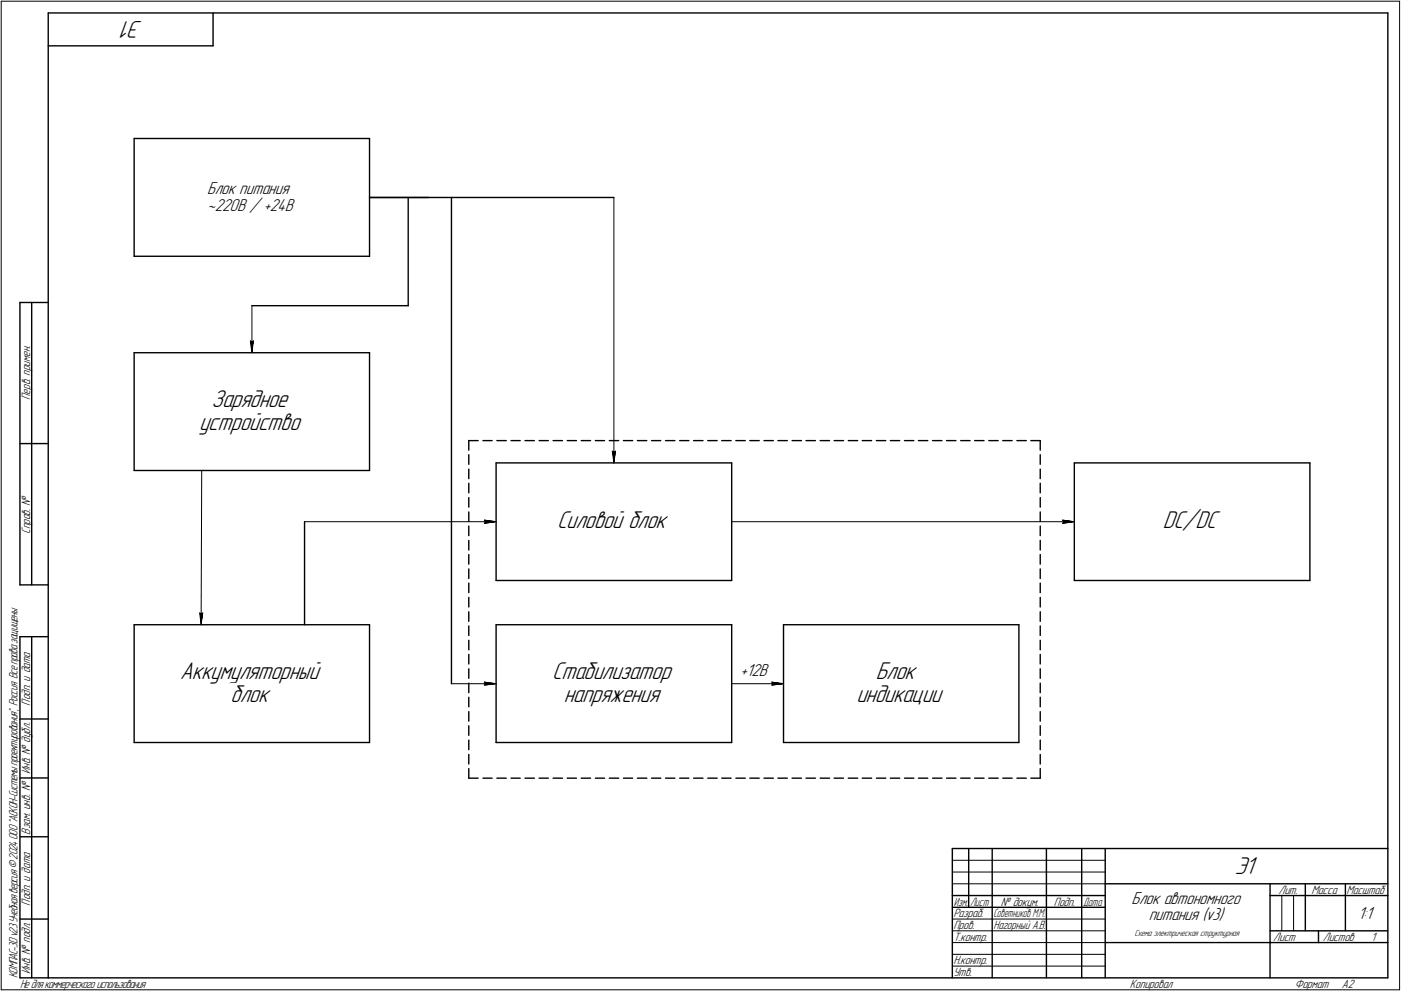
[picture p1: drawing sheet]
<svg xmlns="http://www.w3.org/2000/svg" width="595mm" height="421mm" viewBox="0 0 595 421" stroke-linecap="round" stroke-linejoin="round" font-family="sans-serif">
<g fill="none" stroke="#000" stroke-width=".59">
<path d="M20.5 5.5v410zM20.5 5.5h569zM20.5 19.5h70zM90.5 5.5v14zM589.5 5.5v410zM57 58.8h100zM57 58.8v50.1zM157 58.8v50.1zM157 83.9h24.9zM173.4 83.9v46zM181.9 83.9h78.9zM191.8 83.9v206.6z"/>
<path d="M57 108.9h100zM8.5 128.5v120zM8.5 128.5h12zM13.5 128.5v120zM107 129.9h66.4zM57 149.9h100zM57 149.9v50zM157 149.9v50zM8.5 188.5h12zM57 199.9h100zM199.1 187.2h4zM199.1 199.3v4.1z"/>
<path d="M199.1 193.2v4.1zM199.1 187.2v4.1zM205.1 187.2h3.9zM210.7 196.7h100.1zM210.7 196.7v49.9zM211.1 187.2h4zM217.1 187.2h3.9zM223 187.2h4zM229 187.2h3.9zM234.9 187.2h4zM241 187.2h3.9zM246.9 187.2h4z"/>
<path d="M252.9 187.2h3.9zM258.8 187.2h4zM264.8 187.2h3.9zM270.8 187.2h3.9zM276.8 187.2h3.9zM282.7 187.2h4zM288.7 187.2h3.9zM294.6 187.2h4zM300.7 187.2h3.9zM306.6 187.2h4zM310.8 196.7v49.9zM312.6 187.2h4z"/>
<path d="M318.5 187.2h4zM324.5 187.2h4zM330.5 187.2h3.9zM336.5 187.2h3.9zM342.4 187.2h4zM348.4 187.2h4zM354.3 187.2h4zM360.3 187.2h4zM366.3 187.2h3.9zM372.3 187.2h4zM378.2 187.2h4zM384.2 187.2h4z"/>
<path d="M390.1 187.2h4zM396.2 187.2h3.9zM402.1 187.2h4zM408.1 187.2h4zM414 187.2h4zM420 187.2h4zM426 187.2h3.9zM432 187.2h3.9zM437.9 187.2h4zM441.9 187.2v4.1zM441.9 193.2v4.1zM441.9 199.3v4.1z"/>
<path d="M456.4 196.7h100zM456.4 196.7v49.9zM556.4 196.7v49.9zM199.1 217.5v4.1zM199.1 211.4v4.1zM199.1 205.3v4.1zM441.9 205.3v4.1zM441.9 211.4v4.1zM441.9 217.5v4.1zM129.4 221.7v43.7zM199.1 235.6v4.1zM199.1 229.6v4.1z"/>
<path d="M199.1 223.5v4.1zM441.9 223.5v4.1zM441.9 229.6v4.1zM441.9 235.6v4.1zM8.5 248.5h12zM199.1 259.9v4.1zM199.1 253.8v4.1zM199.1 247.7v4.1zM199.1 241.7v4.1zM210.7 246.6h100.1zM441.9 241.7v4.1zM441.9 247.7v4.1z"/>
<path d="M441.9 253.8v4.1zM441.9 259.9v4.1zM456.4 246.6h100zM8.5 270.5v145zM8.5 270.5h12zM13.5 270.5v145zM57 265.4h100zM57 265.4v50.1zM157 265.4v50.1zM199.1 278v4.1zM199.1 272v4.1zM199.1 265.9v4.1z"/>
<path d="M210.7 265.4h100.1zM210.7 265.4v50.1zM310.8 265.4v50.1zM332.8 265.4h100zM332.8 265.4v50.1zM432.8 265.4v50.1zM441.9 265.9v4.1zM441.9 272v4.1zM441.9 278v4.1zM199.1 296.2v4.1zM199.1 290.2v4.1zM199.1 284.1v4.1z"/>
<path d="M441.9 284.1v4.1zM441.9 290.2v4.1zM441.9 296.2v4.1zM8.5 305.5h12zM57 315.5h100zM199.1 314.5v4zM199.1 308.4v4zM199.1 302.3v4.1zM210.7 315.5h100.1zM332.8 315.5h100zM441.9 302.3v4.1zM441.9 308.4v4z"/>
<path d="M441.9 314.5v4zM8.5 330.5h12zM199.1 330.6h4zM199.1 326.6v4zM199.1 320.5v4.1zM205.1 330.6h3.9zM211.1 330.6h4zM217.1 330.6h3.9zM223 330.6h4zM229 330.6h3.9zM234.9 330.6h4zM241 330.6h3.9z"/>
<path d="M246.9 330.6h4zM252.9 330.6h3.9zM258.8 330.6h4zM264.8 330.6h3.9zM270.8 330.6h3.9zM276.8 330.6h3.9zM282.7 330.6h4zM288.7 330.6h3.9zM294.6 330.6h4zM300.7 330.6h3.9zM306.6 330.6h4zM312.6 330.6h4z"/>
<path d="M318.5 330.6h4zM324.5 330.6h4zM330.5 330.6h3.9zM336.5 330.6h3.9zM342.4 330.6h4zM348.4 330.6h4zM354.3 330.6h4zM360.3 330.6h4zM366.3 330.6h3.9zM372.3 330.6h4zM378.2 330.6h4zM384.2 330.6h4z"/>
<path d="M390.1 330.6h4zM396.2 330.6h3.9zM402.1 330.6h4zM408.1 330.6h4zM414 330.6h4zM420 330.6h4zM426 330.6h3.9zM432 330.6h3.9zM437.9 330.6h4zM441.9 320.5v4.1zM441.9 326.6v4zM8.5 355.5h12z"/>
<path d="M404.5 360.5h185zM404.5 360.5v55zM411.5 360.5v25zM421.5 360.5v55zM444.5 360.5v55zM459.5 360.5v55zM469.5 360.5v55zM469.5 375.5h120zM539.5 375.5v40zM554.5 375.5v20zM571.5 375.5v20zM8.5 390.5h12z"/>
<path d="M404.5 380.5h65zM404.5 385.5h65zM539.5 380.5h15zM539.5 395.5h50zM554.5 380.5h35zM560.1 395.5v5zM8.5 415.5h12zM20.5 415.5h569zM469.5 400.5h70zM539.5 400.5h50z"/>
</g>
<g fill="#fff" stroke="#fff" stroke-width=".42">
<path d="M236.6 216.7h48.3zM236.6 216.7h48.3zM236.6 216.8h48.3zM236.6 216.9h48.3zM236.6 217h48.3zM236.6 217.1h48.3zM236.6 217.2h48.3zM236.6 217.3h48.3zM236.6 217.3h48.3zM236.6 217.4h48.3zM236.6 217.5h48.3zM236.6 217.6h48.3zM236.6 217.7h48.3zM236.6 217.8h48.3zM236.6 217.8h48.3zM236.6 217.9h48.3zM236.6 218h48.3zM236.6 218.1h48.3zM236.6 218.2h48.3zM236.6 218.3h48.3zM236.6 218.4h48.3zM236.6 218.4h48.3zM236.6 218.5h48.3zM236.6 218.6h48.3zM236.6 218.7h48.3zM236.6 218.8h48.3zM236.6 218.9h48.3zM236.6 218.9h48.3zM236.6 219h48.3zM236.6 219.1h48.3zM236.6 219.2h48.3zM236.6 219.3h48.3zM236.6 219.4h48.3zM236.6 219.5h48.3zM236.6 219.5h48.3zM236.6 219.6h48.3zM236.6 219.7h48.3zM236.6 219.8h48.3zM236.6 219.9h48.3zM236.6 220h48.3zM236.6 220h48.3zM236.6 220.1h48.3zM236.6 220.2h48.3zM236.6 220.3h48.3zM236.6 220.4h48.3zM236.6 220.5h48.3zM236.6 220.6h48.3zM236.6 220.6h48.3zM236.6 220.7h48.3zM236.6 220.8h48.3zM236.6 220.9h48.3zM236.6 221h48.3zM236.6 221.1h48.3zM236.6 221.1h48.3zM236.6 221.2h48.3zM236.6 221.3h48.3zM236.6 221.4h48.3zM236.6 221.5h48.3zM236.6 221.6h48.3zM236.6 221.7h48.3zM236.6 221.7h48.3zM236.6 221.8h48.3zM236.6 221.9h48.3zM236.6 222h48.3zM236.6 222.1h48.3zM236.6 222.2h48.3zM236.6 222.2h48.3zM236.6 222.3h48.3zM236.6 222.4h48.3zM236.6 222.5h48.3zM236.6 222.6h48.3zM236.6 222.7h48.3zM236.6 222.8h48.3zM236.6 222.8h48.3zM236.6 222.9h48.3zM236.6 223h48.3zM236.6 223.1h48.3zM236.6 223.2h48.3zM236.6 223.3h48.3zM236.6 223.4h48.3zM236.6 223.4h48.3zM236.6 223.5h48.3zM236.6 223.6h48.3zM236.6 223.7h48.3zM236.6 223.8h48.3zM236.6 223.9h48.3zM236.6 223.9h48.3zM236.6 224h48.3zM236.6 224.1h48.3zM236.6 224.2h48.3zM236.6 224.3h48.3zM236.6 224.4h48.3zM236.6 224.5h48.3zM236.6 224.5h48.3zM236.6 224.6h48.3zM236.6 224.7h48.3zM236.6 224.8h48.3zM236.6 224.9h48.3zM236.6 225h48.3zM236.6 225h48.3zM236.6 225.1h48.3zM236.6 225.2h48.3zM236.6 225.3h48.3zM236.6 225.4h48.3zM236.6 225.5h48.3zM236.6 225.6h48.3zM236.6 225.6h48.3zM236.6 225.7h48.3zM236.6 225.8h48.3zM236.6 225.9h48.3zM236.6 226h48.3zM236.6 226.1h48.3zM236.6 226.1h48.3zM236.6 226.2h48.3zM236.6 226.3h48.3zM236.6 226.4h48.3zM236.6 226.5h48.3zM236.6 226.6h48.3z"/>
<path d="M234.6 280.5h52.3zM234.6 280.6h52.3zM234.6 280.7h52.3zM234.6 280.8h52.3zM234.6 280.8h52.3zM234.6 280.9h52.3zM234.6 281h52.3zM234.6 281.1h52.3zM234.6 281.2h52.3zM234.6 281.3h52.3zM234.6 281.3h52.3zM234.6 281.4h52.3zM234.6 281.5h52.3zM234.6 281.6h52.3zM234.6 281.7h52.3zM234.6 281.8h52.3zM234.6 281.9h52.3zM234.6 281.9h52.3zM234.6 282h52.3zM234.6 282.1h52.3zM234.6 282.2h52.3zM234.6 282.3h52.3zM234.6 282.4h52.3zM234.6 282.4h52.3zM234.6 282.5h52.3zM234.6 282.6h52.3zM234.6 282.7h52.3zM234.6 282.8h52.3zM234.6 282.9h52.3zM234.6 283h52.3zM234.6 283h52.3zM234.6 283.1h52.3zM234.6 283.2h52.3zM234.6 283.3h52.3zM234.6 283.4h52.3zM234.6 283.5h52.3zM234.6 283.5h52.3zM234.6 283.6h52.3zM234.6 283.7h52.3zM234.6 283.8h52.3zM234.6 283.9h52.3zM234.6 284h52.3zM234.6 284.1h52.3zM234.6 284.1h52.3zM234.6 284.2h52.3zM234.6 284.3h52.3zM234.6 284.4h52.3zM234.6 284.5h52.3zM234.6 284.6h52.3zM234.6 284.6h52.3zM234.6 284.7h52.3zM234.6 284.8h52.3zM234.6 284.9h52.3zM234.6 285h52.3zM234.6 285.1h52.3zM234.6 285.2h52.3zM234.6 285.2h52.3zM234.6 285.3h52.3zM234.6 285.4h52.3zM234.6 285.5h52.3zM234.6 285.6h52.3zM234.6 285.7h52.3zM234.6 285.7h52.3zM234.6 285.8h52.3zM234.6 285.9h52.3zM234.6 286h52.3zM234.6 286.1h52.3zM234.6 286.2h52.3zM234.6 286.3h52.3zM234.6 286.3h52.3zM234.6 286.4h52.3zM234.6 286.5h52.3zM234.6 286.6h52.3zM234.6 286.7h52.3zM234.6 286.8h52.3zM234.6 286.9h52.3zM234.6 286.9h52.3zM234.6 287h52.3zM234.6 287.1h52.3zM234.6 287.2h52.3zM234.6 287.3h52.3zM234.6 287.4h52.3zM234.6 287.4h52.3zM234.6 287.5h52.3zM234.6 287.6h52.3zM234.6 287.7h52.3zM234.6 287.8h52.3zM234.6 287.9h52.3zM234.6 288h52.3zM234.6 288h52.3zM234.6 288.1h52.3zM234.6 288.2h52.3zM234.6 288.3h52.3zM234.6 288.4h52.3zM234.6 288.5h52.3zM234.6 288.5h52.3zM234.6 288.6h52.3zM234.6 288.7h52.3zM234.6 288.8h52.3zM234.6 288.9h52.3zM234.6 289h52.3zM234.6 289.1h52.3zM234.6 289.1h52.3zM234.6 289.2h52.3zM234.6 289.3h52.3zM234.6 289.4h52.3zM234.6 289.5h52.3zM234.6 289.6h52.3zM234.6 289.6h52.3zM234.6 289.7h52.3zM234.6 289.8h52.3zM234.6 289.9h52.3zM234.6 290h52.3zM234.6 290.1h52.3zM234.6 290.2h52.3zM234.6 290.2h52.3zM234.6 290.3h52.3zM234.6 290.4h52.3z"/>
<path d="M239.5 290.5h42.5zM239.5 290.6h42.5zM239.5 290.7h42.5zM239.5 290.7h42.5zM239.5 290.8h42.5zM239.5 290.9h42.5zM239.5 291h42.5zM239.5 291.1h42.5zM239.5 291.2h42.5zM239.5 291.3h42.5zM239.5 291.3h42.5zM239.5 291.4h42.5zM239.5 291.5h42.5zM239.5 291.6h42.5zM239.5 291.7h42.5zM239.5 291.8h42.5zM239.5 291.8h42.5zM239.5 291.9h42.5zM239.5 292h42.5zM239.5 292.1h42.5zM239.5 292.2h42.5zM239.5 292.3h42.5zM239.5 292.4h42.5zM239.5 292.4h42.5zM239.5 292.5h42.5zM239.5 292.6h42.5zM239.5 292.7h42.5zM239.5 292.8h42.5zM239.5 292.9h42.5zM239.5 292.9h42.5zM239.5 293h42.5zM239.5 293.1h42.5zM239.5 293.2h42.5zM239.5 293.3h42.5zM239.5 293.4h42.5zM239.5 293.5h42.5zM239.5 293.5h42.5zM239.5 293.6h42.5zM239.5 293.7h42.5zM239.5 293.8h42.5zM239.5 293.9h42.5zM239.5 294h42.5zM239.5 294h42.5zM239.5 294.1h42.5zM239.5 294.2h42.5zM239.5 294.3h42.5zM239.5 294.4h42.5zM239.5 294.5h42.5zM239.5 294.6h42.5zM239.5 294.6h42.5zM239.5 294.7h42.5zM239.5 294.8h42.5zM239.5 294.9h42.5zM239.5 295h42.5zM239.5 295.1h42.5zM239.5 295.1h42.5zM239.5 295.2h42.5zM239.5 295.3h42.5zM239.5 295.4h42.5zM239.5 295.5h42.5zM239.5 295.6h42.5zM239.5 295.7h42.5zM239.5 295.7h42.5zM239.5 295.8h42.5zM239.5 295.9h42.5zM239.5 296h42.5zM239.5 296.1h42.5zM239.5 296.2h42.5zM239.5 296.2h42.5zM239.5 296.3h42.5zM239.5 296.4h42.5zM239.5 296.5h42.5zM239.5 296.6h42.5zM239.5 296.7h42.5zM239.5 296.8h42.5zM239.5 296.8h42.5zM239.5 296.9h42.5zM239.5 297h42.5zM239.5 297.1h42.5zM239.5 297.2h42.5zM239.5 297.3h42.5zM239.5 297.3h42.5zM239.5 297.4h42.5zM239.5 297.5h42.5zM239.5 297.6h42.5zM239.5 297.7h42.5zM239.5 297.8h42.5zM239.5 297.9h42.5zM239.5 297.9h42.5zM239.5 298h42.5zM239.5 298.1h42.5zM239.5 298.2h42.5zM239.5 298.3h42.5zM239.5 298.4h42.5zM239.5 298.4h42.5zM239.5 298.5h42.5zM239.5 298.6h42.5zM239.5 298.7h42.5zM239.5 298.8h42.5zM239.5 298.9h42.5zM239.5 299h42.5zM239.5 299h42.5zM239.5 299.1h42.5zM239.5 299.2h42.5zM239.5 299.3h42.5zM239.5 299.4h42.5zM239.5 299.5h42.5zM239.5 299.6h42.5zM239.5 299.6h42.5zM239.5 299.7h42.5zM239.5 299.8h42.5zM239.5 299.9h42.5zM239.5 300h42.5zM239.5 300.1h42.5zM239.5 300.1h42.5zM239.5 300.2h42.5zM239.5 300.3h42.5zM239.5 300.4h42.5z"/>
<path d="M372 280.5h21.6zM372 280.6h21.6zM372 280.7h21.6zM372 280.8h21.6zM372 280.8h21.6zM372 280.9h21.6zM372 281h21.6zM372 281.1h21.6zM372 281.2h21.6zM372 281.3h21.6zM372 281.3h21.6zM372 281.4h21.6zM372 281.5h21.6zM372 281.6h21.6zM372 281.7h21.6zM372 281.8h21.6zM372 281.9h21.6zM372 281.9h21.6zM372 282h21.6zM372 282.1h21.6zM372 282.2h21.6zM372 282.3h21.6zM372 282.4h21.6zM372 282.4h21.6zM372 282.5h21.6zM372 282.6h21.6zM372 282.7h21.6zM372 282.8h21.6zM372 282.9h21.6zM372 283h21.6zM372 283h21.6zM372 283.1h21.6zM372 283.2h21.6zM372 283.3h21.6zM372 283.4h21.6zM372 283.5h21.6zM372 283.5h21.6zM372 283.6h21.6zM372 283.7h21.6zM372 283.8h21.6zM372 283.9h21.6zM372 284h21.6zM372 284.1h21.6zM372 284.1h21.6zM372 284.2h21.6zM372 284.3h21.6zM372 284.4h21.6zM372 284.5h21.6zM372 284.6h21.6zM372 284.6h21.6zM372 284.7h21.6zM372 284.8h21.6zM372 284.9h21.6zM372 285h21.6zM372 285.1h21.6zM372 285.2h21.6zM372 285.2h21.6zM372 285.3h21.6zM372 285.4h21.6zM372 285.5h21.6zM372 285.6h21.6zM372 285.7h21.6zM372 285.7h21.6zM372 285.8h21.6zM372 285.9h21.6zM372 286h21.6zM372 286.1h21.6zM372 286.2h21.6zM372 286.3h21.6zM372 286.3h21.6zM372 286.4h21.6zM372 286.5h21.6zM372 286.6h21.6zM372 286.7h21.6zM372 286.8h21.6zM372 286.9h21.6zM372 286.9h21.6zM372 287h21.6zM372 287.1h21.6zM372 287.2h21.6zM372 287.3h21.6zM372 287.4h21.6zM372 287.4h21.6zM372 287.5h21.6zM372 287.6h21.6zM372 287.7h21.6zM372 287.8h21.6zM372 287.9h21.6zM372 288h21.6zM372 288h21.6zM372 288.1h21.6zM372 288.2h21.6zM372 288.3h21.6zM372 288.4h21.6zM372 288.5h21.6zM372 288.5h21.6zM372 288.6h21.6zM372 288.7h21.6zM372 288.8h21.6zM372 288.9h21.6zM372 289h21.6zM372 289.1h21.6zM372 289.1h21.6zM372 289.2h21.6zM372 289.3h21.6zM372 289.4h21.6zM372 289.5h21.6zM372 289.6h21.6zM372 289.6h21.6zM372 289.7h21.6zM372 289.8h21.6zM372 289.9h21.6zM372 290h21.6zM372 290.1h21.6zM372 290.2h21.6zM372 290.2h21.6zM372 290.3h21.6zM372 290.4h21.6z"/>
<path d="M363.8 290.5h38.1zM363.8 290.6h38.1zM363.8 290.7h38.1zM363.8 290.7h38.1zM363.8 290.8h38.1zM363.8 290.9h38.1zM363.8 291h38.1zM363.8 291.1h38.1zM363.8 291.2h38.1zM363.8 291.3h38.1zM363.8 291.3h38.1zM363.8 291.4h38.1zM363.8 291.5h38.1zM363.8 291.6h38.1zM363.8 291.7h38.1zM363.8 291.8h38.1zM363.8 291.8h38.1zM363.8 291.9h38.1zM363.8 292h38.1zM363.8 292.1h38.1zM363.8 292.2h38.1zM363.8 292.3h38.1zM363.8 292.4h38.1zM363.8 292.4h38.1zM363.8 292.5h38.1zM363.8 292.6h38.1zM363.8 292.7h38.1zM363.8 292.8h38.1zM363.8 292.9h38.1zM363.8 292.9h38.1zM363.8 293h38.1zM363.8 293.1h38.1zM363.8 293.2h38.1zM363.8 293.3h38.1zM363.8 293.4h38.1zM363.8 293.5h38.1zM363.8 293.5h38.1zM363.8 293.6h38.1zM363.8 293.7h38.1zM363.8 293.8h38.1zM363.8 293.9h38.1zM363.8 294h38.1zM363.8 294h38.1zM363.8 294.1h38.1zM363.8 294.2h38.1zM363.8 294.3h38.1zM363.8 294.4h38.1zM363.8 294.5h38.1zM363.8 294.6h38.1zM363.8 294.6h38.1zM363.8 294.7h38.1zM363.8 294.8h38.1zM363.8 294.9h38.1zM363.8 295h38.1zM363.8 295.1h38.1zM363.8 295.1h38.1zM363.8 295.2h38.1zM363.8 295.3h38.1zM363.8 295.4h38.1zM363.8 295.5h38.1zM363.8 295.6h38.1zM363.8 295.7h38.1zM363.8 295.7h38.1zM363.8 295.8h38.1zM363.8 295.9h38.1zM363.8 296h38.1zM363.8 296.1h38.1zM363.8 296.2h38.1zM363.8 296.2h38.1zM363.8 296.3h38.1zM363.8 296.4h38.1zM363.8 296.5h38.1zM363.8 296.6h38.1zM363.8 296.7h38.1zM363.8 296.8h38.1zM363.8 296.8h38.1zM363.8 296.9h38.1zM363.8 297h38.1zM363.8 297.1h38.1zM363.8 297.2h38.1zM363.8 297.3h38.1zM363.8 297.3h38.1zM363.8 297.4h38.1zM363.8 297.5h38.1zM363.8 297.6h38.1zM363.8 297.7h38.1zM363.8 297.8h38.1zM363.8 297.9h38.1zM363.8 297.9h38.1zM363.8 298h38.1zM363.8 298.1h38.1zM363.8 298.2h38.1zM363.8 298.3h38.1zM363.8 298.4h38.1zM363.8 298.4h38.1zM363.8 298.5h38.1zM363.8 298.6h38.1zM363.8 298.7h38.1zM363.8 298.8h38.1zM363.8 298.9h38.1zM363.8 299h38.1zM363.8 299h38.1zM363.8 299.1h38.1zM363.8 299.2h38.1zM363.8 299.3h38.1zM363.8 299.4h38.1zM363.8 299.5h38.1zM363.8 299.6h38.1zM363.8 299.6h38.1zM363.8 299.7h38.1zM363.8 299.8h38.1zM363.8 299.9h38.1zM363.8 300h38.1zM363.8 300.1h38.1zM363.8 300.1h38.1zM363.8 300.2h38.1zM363.8 300.3h38.1zM363.8 300.4h38.1z"/>
<path d="M494 216.7h24.8zM494 216.7h24.8zM494 216.8h24.8zM494 216.9h24.8zM494 217h24.8zM494 217.1h24.8zM494 217.2h24.8zM494 217.3h24.8zM494 217.3h24.8zM494 217.4h24.8zM494 217.5h24.8zM494 217.6h24.8zM494 217.7h24.8zM494 217.8h24.8zM494 217.8h24.8zM494 217.9h24.8zM494 218h24.8zM494 218.1h24.8zM494 218.2h24.8zM494 218.3h24.8zM494 218.4h24.8zM494 218.4h24.8zM494 218.5h24.8zM494 218.6h24.8zM494 218.7h24.8zM494 218.8h24.8zM494 218.9h24.8zM494 218.9h24.8zM494 219h24.8zM494 219.1h24.8zM494 219.2h24.8zM494 219.3h24.8zM494 219.4h24.8zM494 219.5h24.8zM494 219.5h24.8zM494 219.6h24.8zM494 219.7h24.8zM494 219.8h24.8zM494 219.9h24.8zM494 220h24.8zM494 220h24.8zM494 220.1h24.8zM494 220.2h24.8zM494 220.3h24.8zM494 220.4h24.8zM494 220.5h24.8zM494 220.6h24.8zM494 220.6h24.8zM494 220.7h24.8zM494 220.8h24.8zM494 220.9h24.8zM494 221h24.8zM494 221.1h24.8zM494 221.1h24.8zM494 221.2h24.8zM494 221.3h24.8zM494 221.4h24.8zM494 221.5h24.8zM494 221.6h24.8zM494 221.7h24.8zM494 221.7h24.8zM494 221.8h24.8zM494 221.9h24.8zM494 222h24.8zM494 222.1h24.8zM494 222.2h24.8zM494 222.2h24.8zM494 222.3h24.8zM494 222.4h24.8zM494 222.5h24.8zM494 222.6h24.8zM494 222.7h24.8zM494 222.8h24.8zM494 222.8h24.8zM494 222.9h24.8zM494 223h24.8zM494 223.1h24.8zM494 223.2h24.8zM494 223.3h24.8zM494 223.4h24.8zM494 223.4h24.8zM494 223.5h24.8zM494 223.6h24.8zM494 223.7h24.8zM494 223.8h24.8zM494 223.9h24.8zM494 223.9h24.8zM494 224h24.8zM494 224.1h24.8zM494 224.2h24.8zM494 224.3h24.8zM494 224.4h24.8zM494 224.5h24.8zM494 224.5h24.8zM494 224.6h24.8zM494 224.7h24.8zM494 224.8h24.8zM494 224.9h24.8zM494 225h24.8zM494 225h24.8zM494 225.1h24.8zM494 225.2h24.8zM494 225.3h24.8zM494 225.4h24.8zM494 225.5h24.8zM494 225.6h24.8zM494 225.6h24.8zM494 225.7h24.8zM494 225.8h24.8zM494 225.9h24.8zM494 226h24.8zM494 226.1h24.8zM494 226.1h24.8zM494 226.2h24.8zM494 226.3h24.8zM494 226.4h24.8zM494 226.5h24.8zM494 226.6h24.8z"/>
<path d="M76.5 280.5h60.9zM76.5 280.6h60.9zM76.5 280.7h60.9zM76.5 280.8h60.9zM76.5 280.8h60.9zM76.5 280.9h60.9zM76.5 281h60.9zM76.5 281.1h60.9zM76.5 281.2h60.9zM76.5 281.3h60.9zM76.5 281.3h60.9zM76.5 281.4h60.9zM76.5 281.5h60.9zM76.5 281.6h60.9zM76.5 281.7h60.9zM76.5 281.8h60.9zM76.5 281.9h60.9zM76.5 281.9h60.9zM76.5 282h60.9zM76.5 282.1h60.9zM76.5 282.2h60.9zM76.5 282.3h60.9zM76.5 282.4h60.9zM76.5 282.4h60.9zM76.5 282.5h60.9zM76.5 282.6h60.9zM76.5 282.7h60.9zM76.5 282.8h60.9zM76.5 282.9h60.9zM76.5 283h60.9zM76.5 283h60.9zM76.5 283.1h60.9zM76.5 283.2h60.9zM76.5 283.3h60.9zM76.5 283.4h60.9zM76.5 283.5h60.9zM76.5 283.5h60.9zM76.5 283.6h60.9zM76.5 283.7h60.9zM76.5 283.8h60.9zM76.5 283.9h60.9zM76.5 284h60.9zM76.5 284.1h60.9zM76.5 284.1h60.9zM76.5 284.2h60.9zM76.5 284.3h60.9zM76.5 284.4h60.9zM76.5 284.5h60.9zM76.5 284.6h60.9zM76.5 284.6h60.9zM76.5 284.7h60.9zM76.5 284.8h60.9zM76.5 284.9h60.9zM76.5 285h60.9zM76.5 285.1h60.9zM76.5 285.2h60.9zM76.5 285.2h60.9zM76.5 285.3h60.9zM76.5 285.4h60.9zM76.5 285.5h60.9zM76.5 285.6h60.9zM76.5 285.7h60.9zM76.5 285.7h60.9zM76.5 285.8h60.9zM76.5 285.9h60.9zM76.5 286h60.9zM76.5 286.1h60.9zM76.5 286.2h60.9zM76.5 286.3h60.9zM76.5 286.3h60.9zM76.5 286.4h60.9zM76.5 286.5h60.9zM76.5 286.6h60.9zM76.5 286.7h60.9zM76.5 286.8h60.9zM76.5 286.9h60.9zM76.5 286.9h60.9zM76.5 287h60.9zM76.5 287.1h60.9zM76.5 287.2h60.9zM76.5 287.3h60.9zM76.5 287.4h60.9zM76.5 287.4h60.9zM76.5 287.5h60.9zM76.5 287.6h60.9zM76.5 287.7h60.9zM76.5 287.8h60.9zM76.5 287.9h60.9zM76.5 288h60.9zM76.5 288h60.9zM76.5 288.1h60.9zM76.5 288.2h60.9zM76.5 288.3h60.9zM76.5 288.4h60.9zM76.5 288.5h60.9zM76.5 288.5h60.9zM76.5 288.6h60.9zM76.5 288.7h60.9zM76.5 288.8h60.9zM76.5 288.9h60.9zM76.5 289h60.9zM76.5 289.1h60.9zM76.5 289.1h60.9zM76.5 289.2h60.9zM76.5 289.3h60.9zM76.5 289.4h60.9zM76.5 289.5h60.9zM76.5 289.6h60.9zM76.5 289.6h60.9zM76.5 289.7h60.9zM76.5 289.8h60.9zM76.5 289.9h60.9zM76.5 290h60.9zM76.5 290.1h60.9zM76.5 290.2h60.9zM76.5 290.2h60.9zM76.5 290.3h60.9zM76.5 290.4h60.9z"/>
<path d="M98 290.5h18.1zM98 290.6h18.1zM98 290.7h18.1zM98 290.7h18.1zM98 290.8h18.1zM98 290.9h18.1zM98 291h18.1zM98 291.1h18.1zM98 291.2h18.1zM98 291.3h18.1zM98 291.3h18.1zM98 291.4h18.1zM98 291.5h18.1zM98 291.6h18.1zM98 291.7h18.1zM98 291.8h18.1zM98 291.8h18.1zM98 291.9h18.1zM98 292h18.1zM98 292.1h18.1zM98 292.2h18.1zM98 292.3h18.1zM98 292.4h18.1zM98 292.4h18.1zM98 292.5h18.1zM98 292.6h18.1zM98 292.7h18.1zM98 292.8h18.1zM98 292.9h18.1zM98 292.9h18.1zM98 293h18.1zM98 293.1h18.1zM98 293.2h18.1zM98 293.3h18.1zM98 293.4h18.1zM98 293.5h18.1zM98 293.5h18.1zM98 293.6h18.1zM98 293.7h18.1zM98 293.8h18.1zM98 293.9h18.1zM98 294h18.1zM98 294h18.1zM98 294.1h18.1zM98 294.2h18.1zM98 294.3h18.1zM98 294.4h18.1zM98 294.5h18.1zM98 294.6h18.1zM98 294.6h18.1zM98 294.7h18.1zM98 294.8h18.1zM98 294.9h18.1zM98 295h18.1zM98 295.1h18.1zM98 295.1h18.1zM98 295.2h18.1zM98 295.3h18.1zM98 295.4h18.1zM98 295.5h18.1zM98 295.6h18.1zM98 295.7h18.1zM98 295.7h18.1zM98 295.8h18.1zM98 295.9h18.1zM98 296h18.1zM98 296.1h18.1zM98 296.2h18.1zM98 296.2h18.1zM98 296.3h18.1zM98 296.4h18.1zM98 296.5h18.1zM98 296.6h18.1zM98 296.7h18.1zM98 296.8h18.1zM98 296.8h18.1zM98 296.9h18.1zM98 297h18.1zM98 297.1h18.1zM98 297.2h18.1zM98 297.3h18.1zM98 297.3h18.1zM98 297.4h18.1zM98 297.5h18.1zM98 297.6h18.1zM98 297.7h18.1zM98 297.8h18.1zM98 297.9h18.1zM98 297.9h18.1zM98 298h18.1zM98 298.1h18.1zM98 298.2h18.1zM98 298.3h18.1zM98 298.4h18.1zM98 298.4h18.1zM98 298.5h18.1zM98 298.6h18.1zM98 298.7h18.1zM98 298.8h18.1zM98 298.9h18.1zM98 299h18.1zM98 299h18.1zM98 299.1h18.1zM98 299.2h18.1zM98 299.3h18.1zM98 299.4h18.1zM98 299.5h18.1zM98 299.6h18.1zM98 299.6h18.1zM98 299.7h18.1zM98 299.8h18.1zM98 299.9h18.1zM98 300h18.1zM98 300.1h18.1zM98 300.1h18.1zM98 300.2h18.1zM98 300.3h18.1zM98 300.4h18.1z"/>
<path d="M89.9 164.8h34.2zM89.9 164.9h34.2zM89.9 165h34.2zM89.9 165.1h34.2zM89.9 165.2h34.2zM89.9 165.3h34.2zM89.9 165.4h34.2zM89.9 165.4h34.2zM89.9 165.5h34.2zM89.9 165.6h34.2zM89.9 165.7h34.2zM89.9 165.8h34.2zM89.9 165.9h34.2zM89.9 165.9h34.2zM89.9 166h34.2zM89.9 166.1h34.2zM89.9 166.2h34.2zM89.9 166.3h34.2zM89.9 166.4h34.2zM89.9 166.5h34.2zM89.9 166.5h34.2zM89.9 166.6h34.2zM89.9 166.7h34.2zM89.9 166.8h34.2zM89.9 166.9h34.2zM89.9 167h34.2zM89.9 167h34.2zM89.9 167.1h34.2zM89.9 167.2h34.2zM89.9 167.3h34.2zM89.9 167.4h34.2zM89.9 167.5h34.2zM89.9 167.6h34.2zM89.9 167.6h34.2zM89.9 167.7h34.2zM89.9 167.8h34.2zM89.9 167.9h34.2zM89.9 168h34.2zM89.9 168.1h34.2zM89.9 168.1h34.2zM89.9 168.2h34.2zM89.9 168.3h34.2zM89.9 168.4h34.2zM89.9 168.5h34.2zM89.9 168.6h34.2zM89.9 168.7h34.2zM89.9 168.7h34.2zM89.9 168.8h34.2zM89.9 168.9h34.2zM89.9 169h34.2zM89.9 169.1h34.2zM89.9 169.2h34.2zM89.9 169.2h34.2zM89.9 169.3h34.2zM89.9 169.4h34.2zM89.9 169.5h34.2zM89.9 169.6h34.2zM89.9 169.7h34.2zM89.9 169.8h34.2zM89.9 169.8h34.2zM89.9 169.9h34.2zM89.9 170h34.2zM89.9 170.1h34.2zM89.9 170.2h34.2zM89.9 170.3h34.2zM89.9 170.3h34.2zM89.9 170.4h34.2zM89.9 170.5h34.2zM89.9 170.6h34.2zM89.9 170.7h34.2zM89.9 170.8h34.2zM89.9 170.9h34.2zM89.9 170.9h34.2zM89.9 171h34.2zM89.9 171.1h34.2zM89.9 171.2h34.2zM89.9 171.3h34.2zM89.9 171.4h34.2zM89.9 171.4h34.2zM89.9 171.5h34.2zM89.9 171.6h34.2zM89.9 171.7h34.2zM89.9 171.8h34.2zM89.9 171.9h34.2zM89.9 172h34.2zM89.9 172h34.2zM89.9 172.1h34.2zM89.9 172.2h34.2zM89.9 172.3h34.2zM89.9 172.4h34.2zM89.9 172.5h34.2zM89.9 172.6h34.2zM89.9 172.6h34.2zM89.9 172.7h34.2zM89.9 172.8h34.2zM89.9 172.9h34.2zM89.9 173h34.2zM89.9 173.1h34.2zM89.9 173.1h34.2zM89.9 173.2h34.2zM89.9 173.3h34.2zM89.9 173.4h34.2zM89.9 173.5h34.2zM89.9 173.6h34.2zM89.9 173.7h34.2zM89.9 173.7h34.2zM89.9 173.8h34.2zM89.9 173.9h34.2zM89.9 174h34.2zM89.9 174.1h34.2zM89.9 174.2h34.2zM89.9 174.2h34.2zM89.9 174.3h34.2zM89.9 174.4h34.2zM89.9 174.5h34.2zM89.9 174.6h34.2zM89.9 174.7h34.2zM89.9 174.8h34.2z"/>
<path d="M84.6 174.8h44.8zM84.6 174.9h44.8zM84.6 175h44.8zM84.6 175.1h44.8zM84.6 175.2h44.8zM84.6 175.3h44.8zM84.6 175.3h44.8zM84.6 175.4h44.8zM84.6 175.5h44.8zM84.6 175.6h44.8zM84.6 175.7h44.8zM84.6 175.8h44.8zM84.6 175.9h44.8zM84.6 175.9h44.8zM84.6 176h44.8zM84.6 176.1h44.8zM84.6 176.2h44.8zM84.6 176.3h44.8zM84.6 176.4h44.8zM84.6 176.4h44.8zM84.6 176.5h44.8zM84.6 176.6h44.8zM84.6 176.7h44.8zM84.6 176.8h44.8zM84.6 176.9h44.8zM84.6 177h44.8zM84.6 177h44.8zM84.6 177.1h44.8zM84.6 177.2h44.8zM84.6 177.3h44.8zM84.6 177.4h44.8zM84.6 177.5h44.8zM84.6 177.5h44.8zM84.6 177.6h44.8zM84.6 177.7h44.8zM84.6 177.8h44.8zM84.6 177.9h44.8zM84.6 178h44.8zM84.6 178.1h44.8zM84.6 178.1h44.8zM84.6 178.2h44.8zM84.6 178.3h44.8zM84.6 178.4h44.8zM84.6 178.5h44.8zM84.6 178.6h44.8zM84.6 178.6h44.8zM84.6 178.7h44.8zM84.6 178.8h44.8zM84.6 178.9h44.8zM84.6 179h44.8zM84.6 179.1h44.8zM84.6 179.2h44.8zM84.6 179.2h44.8zM84.6 179.3h44.8zM84.6 179.4h44.8zM84.6 179.5h44.8zM84.6 179.6h44.8zM84.6 179.7h44.8zM84.6 179.7h44.8zM84.6 179.8h44.8zM84.6 179.9h44.8zM84.6 180h44.8zM84.6 180.1h44.8zM84.6 180.2h44.8zM84.6 180.3h44.8zM84.6 180.3h44.8zM84.6 180.4h44.8zM84.6 180.5h44.8zM84.6 180.6h44.8zM84.6 180.7h44.8zM84.6 180.8h44.8zM84.6 180.8h44.8zM84.6 180.9h44.8zM84.6 181h44.8zM84.6 181.1h44.8zM84.6 181.2h44.8zM84.6 181.3h44.8zM84.6 181.4h44.8zM84.6 181.4h44.8zM84.6 181.5h44.8zM84.6 181.6h44.8zM84.6 181.7h44.8zM84.6 181.8h44.8zM84.6 181.9h44.8zM84.6 181.9h44.8zM84.6 182h44.8zM84.6 182.1h44.8zM84.6 182.2h44.8zM84.6 182.3h44.8zM84.6 182.4h44.8zM84.6 182.5h44.8zM84.6 182.5h44.8zM84.6 182.6h44.8zM84.6 182.7h44.8zM84.6 182.8h44.8zM84.6 182.9h44.8zM84.6 183h44.8zM84.6 183h44.8zM84.6 183.1h44.8zM84.6 183.2h44.8zM84.6 183.3h44.8zM84.6 183.4h44.8zM84.6 183.5h44.8zM84.6 183.6h44.8zM84.6 183.6h44.8zM84.6 183.7h44.8zM84.6 183.8h44.8zM84.6 183.9h44.8zM84.6 184h44.8zM84.6 184.1h44.8zM84.6 184.1h44.8zM84.6 184.2h44.8zM84.6 184.3h44.8zM84.6 184.4h44.8zM84.6 184.5h44.8zM84.6 184.6h44.8zM84.6 184.7h44.8zM84.6 184.7h44.8z"/>
<path d="M88.1 76.7h36zM88.1 76.8h36zM88.1 76.9h36zM88.1 77h36zM88.1 77h36zM88.1 77.1h36zM88.1 77.2h36zM88.1 77.3h36zM88.1 77.4h36zM88.1 77.5h36zM88.1 77.6h36zM88.1 77.6h36zM88.1 77.7h36zM88.1 77.8h36zM88.1 77.9h36zM88.1 78h36zM88.1 78.1h36zM88.1 78.1h36zM88.1 78.2h36zM88.1 78.3h36zM88.1 78.4h36zM88.1 78.5h36zM88.1 78.6h36zM88.1 78.7h36zM88.1 78.7h36zM88.1 78.8h36zM88.1 78.9h36zM88.1 79h36zM88.1 79.1h36zM88.1 79.2h36zM88.1 79.2h36zM88.1 79.3h36zM88.1 79.4h36zM88.1 79.5h36zM88.1 79.6h36zM88.1 79.7h36zM88.1 79.8h36zM88.1 79.8h36zM88.1 79.9h36zM88.1 80h36zM88.1 80.1h36zM88.1 80.2h36zM88.1 80.3h36zM88.1 80.3h36zM88.1 80.4h36zM88.1 80.5h36zM88.1 80.6h36zM88.1 80.7h36zM88.1 80.8h36zM88.1 80.9h36zM88.1 80.9h36zM88.1 81h36zM88.1 81.1h36zM88.1 81.2h36zM88.1 81.3h36zM88.1 81.4h36zM88.1 81.4h36zM88.1 81.5h36zM88.1 81.6h36zM88.1 81.7h36zM88.1 81.8h36zM88.1 81.9h36zM88.1 82h36zM88.1 82h36zM88.1 82.1h36zM88.1 82.2h36zM88.1 82.3h36zM88.1 82.4h36zM88.1 82.5h36zM88.1 82.5h36zM88.1 82.6h36zM88.1 82.7h36zM88.1 82.8h36zM88.1 82.9h36zM88.1 83h36zM88.1 83.1h36zM88.1 83.1h36zM88.1 83.2h36zM88.1 83.3h36zM88.1 83.4h36zM88.1 83.5h36zM88.1 83.6h36zM88.1 83.7h36zM88.1 83.7h36zM88.1 83.8h36z"/>
<path d="M88.1 83.9h37.9zM88.1 84h37.9zM88.1 84.1h37.9zM88.1 84.2h37.9zM88.1 84.2h37.9zM88.1 84.3h37.9zM88.1 84.4h37.9zM88.1 84.5h37.9zM88.1 84.6h37.9zM88.1 84.7h37.9zM88.1 84.8h37.9zM88.1 84.8h37.9zM88.1 84.9h37.9zM88.1 85h37.9zM88.1 85.1h37.9zM88.1 85.2h37.9zM88.1 85.3h37.9zM88.1 85.3h37.9zM88.1 85.4h37.9zM88.1 85.5h37.9zM88.1 85.6h37.9zM88.1 85.7h37.9zM88.1 85.8h37.9zM88.1 85.9h37.9zM88.1 85.9h37.9zM88.1 86h37.9zM88.1 86.1h37.9zM88.1 86.2h37.9zM88.1 86.3h37.9zM88.1 86.4h37.9zM88.1 86.4h37.9zM88.1 86.5h37.9zM88.1 86.6h37.9zM88.1 86.7h37.9zM88.1 86.8h37.9zM88.1 86.9h37.9zM88.1 87h37.9zM88.1 87h37.9zM88.1 87.1h37.9zM88.1 87.2h37.9zM88.1 87.3h37.9zM88.1 87.4h37.9zM88.1 87.5h37.9zM88.1 87.5h37.9zM88.1 87.6h37.9zM88.1 87.7h37.9zM88.1 87.8h37.9zM88.1 87.9h37.9zM88.1 88h37.9zM88.1 88.1h37.9zM88.1 88.1h37.9zM88.1 88.2h37.9zM88.1 88.3h37.9zM88.1 88.4h37.9zM88.1 88.5h37.9zM88.1 88.6h37.9zM88.1 88.6h37.9zM88.1 88.7h37.9zM88.1 88.8h37.9zM88.1 88.9h37.9zM88.1 89h37.9zM88.1 89.1h37.9zM88.1 89.2h37.9zM88.1 89.2h37.9zM88.1 89.3h37.9zM88.1 89.4h37.9zM88.1 89.5h37.9zM88.1 89.6h37.9zM88.1 89.7h37.9zM88.1 89.7h37.9zM88.1 89.8h37.9zM88.1 89.9h37.9zM88.1 90h37.9zM88.1 90.1h37.9zM88.1 90.2h37.9zM88.1 90.3h37.9zM88.1 90.3h37.9zM88.1 90.4h37.9zM88.1 90.5h37.9zM88.1 90.6h37.9zM88.1 90.7h37.9zM88.1 90.8h37.9zM88.1 90.8h37.9zM88.1 90.9h37.9z"/>
<path d="M327.3 289.3h.7zM327.3 289.4h1.3zM327.3 289.5h1.9zM327.3 289.6h2.6zM327.3 289.6h3.2zM327.3 289.7h3.7zM327.3 289.8h4zM327.3 289.9h4.2zM327.3 290h4.3zM327.3 290.1h4.6zM327.3 290.2h4.8zM327.3 290.2h4.9zM327.3 290.3h5.2zM327.3 290.4h5.4zM327.3 290.5h5.5zM327.3 290.6h5.4zM327.3 290.7h5.1zM327.3 290.7h4.9zM327.3 290.8h4.7zM327.3 290.9h4.4zM327.3 291h4.3zM327.3 291.1h4zM327.3 291.2h3.7zM327.3 291.3h3.2zM327.3 291.3h2.6zM327.3 291.4h1.9zM327.3 291.5h1.3zM327.3 291.6h.7z"/>
<path d="M450.9 220.6h.8zM450.9 220.6h1.6zM450.9 220.7h2.2zM450.9 220.8h3zM450.9 220.9h3.7zM450.9 221h3.9zM450.9 221.1h4.1zM450.9 221.1h4.3zM450.9 221.2h4.5zM450.9 221.3h4.7zM450.9 221.4h4.9zM450.9 221.5h5.1zM450.9 221.6h5.3zM450.9 221.7h5.5zM450.9 221.7h5.3zM450.9 221.8h5.1zM450.9 221.9h4.9zM450.9 222h4.7zM450.9 222.1h4.5zM450.9 222.2h4.3zM450.9 222.2h4.1zM450.9 222.3h3.9zM450.9 222.4h3.7zM450.9 222.5h3.1zM450.9 222.6h2.5zM450.9 222.7h1.9zM450.9 222.8h1.3zM450.9 222.8h.7z"/>
<path d="M259.5 191.2h2.5zM259.6 191.3h2.4zM259.6 191.3h2.4zM259.6 191.4h2.4zM259.6 191.5h2.4zM259.6 191.6h2.4zM259.6 191.7h2.4zM259.6 191.8h2.4zM259.7 191.9h2.3zM259.7 191.9h2.2zM259.7 192h2.2zM259.7 192.1h2.2zM259.7 192.2h2.2zM259.7 192.3h2.2zM259.7 192.4h2.2zM259.8 192.4h2.1zM259.8 192.5h2.1zM259.8 192.6h2.1zM259.8 192.7h2zM259.8 192.8h2zM259.8 192.9h2zM259.8 193h2zM259.8 193h2zM259.8 193.1h2zM259.8 193.2h2zM259.8 193.3h2zM259.8 193.4h2zM259.8 193.5h1.9zM259.8 193.5h1.9zM259.8 193.6h1.9zM259.9 193.7h1.8zM259.9 193.8h1.8zM259.9 193.9h1.8zM259.9 194h1.8zM259.9 194.1h1.8zM259.9 194.1h1.8zM259.9 194.2h1.7zM260 194.3h1.6zM260 194.4h1.6zM260 194.5h1.6zM260 194.6h1.6zM260 194.6h1.6zM260 194.7h1.6zM260 194.8h1.6zM260 194.9h1.5zM260.1 195h1.4zM260.1 195.1h1.4zM260.2 195.2h1.3zM260.2 195.2h1.3zM260.3 195.3h1.1zM260.3 195.4h1.1zM260.3 195.5h1zM260.3 195.6h1zM260.3 195.7h1zM260.4 195.7h.8zM260.4 195.8h.8zM260.5 195.9h.6zM260.5 196h.6zM260.5 196.1h.5zM260.6 196.2h.4zM260.6 196.3h.4zM260.7 196.3h.2zM260.7 196.4h.2z"/>
<path d="M205.2 220.6h.8zM205.2 220.6h1.6zM205.2 220.7h2.3zM205.2 220.8h3.1zM205.2 220.9h3.8zM205.2 221h4zM205.2 221.1h4.2zM205.2 221.1h4.3zM205.2 221.2h4.6zM205.2 221.3h4.8zM205.2 221.4h4.9zM205.2 221.5h5.2zM205.2 221.6h5.4zM205.2 221.7h5.5zM205.2 221.7h5.4zM205.2 221.8h5.2zM205.2 221.9h4.9zM205.2 222h4.8zM205.2 222.1h4.6zM205.2 222.2h4.3zM205.2 222.2h4.2zM205.2 222.3h4zM205.2 222.4h3.8zM205.2 222.5h3.2zM205.2 222.6h2.6zM205.2 222.7h1.9zM205.2 222.8h1.3zM205.2 222.8h.7z"/>
<path d="M205.2 289.3h.7zM205.2 289.4h1.3zM205.2 289.5h1.9zM205.2 289.6h2.6zM205.2 289.6h3.2zM205.2 289.7h3.8zM205.2 289.8h4zM205.2 289.9h4.2zM205.2 290h4.3zM205.2 290.1h4.6zM205.2 290.2h4.8zM205.2 290.2h4.9zM205.2 290.3h5.2zM205.2 290.4h5.4zM205.2 290.5h5.5zM205.2 290.6h5.4zM205.2 290.7h5.1zM205.2 290.7h4.9zM205.2 290.8h4.7zM205.2 290.9h4.4zM205.2 291h4.3zM205.2 291.1h4zM205.2 291.2h3.8zM205.2 291.3h3.2zM205.2 291.3h2.6zM205.2 291.4h1.9zM205.2 291.5h1.3zM205.2 291.6h.7z"/>
<path d="M314.5 281.5h12.8zM314.5 281.6h12.8zM314.5 281.7h12.8zM314.5 281.8h12.8zM314.5 281.9h12.8zM314.5 281.9h12.8zM314.5 282h12.8zM314.5 282.1h12.8zM314.5 282.2h12.8zM314.5 282.3h12.8zM314.5 282.4h12.8zM314.5 282.4h12.8zM314.5 282.5h12.8zM314.5 282.6h12.8zM314.5 282.7h12.8zM314.5 282.8h12.8zM314.5 282.9h12.8zM314.5 283h12.8zM314.5 283h12.8zM314.5 283.1h12.8zM314.5 283.2h12.8zM314.5 283.3h12.8zM314.5 283.4h12.8zM314.5 283.5h12.8zM314.5 283.5h12.8zM314.5 283.6h12.8zM314.5 283.7h12.8zM314.5 283.8h12.8zM314.5 283.9h12.8zM314.5 284h12.8zM314.5 284.1h12.8zM314.5 284.1h12.8zM314.5 284.2h12.8zM314.5 284.3h12.8zM314.5 284.4h12.8zM314.5 284.5h12.8zM314.5 284.6h12.8zM314.5 284.6h12.8zM314.5 284.7h12.8zM314.5 284.8h12.8zM314.5 284.9h12.8zM314.5 285h12.8zM314.5 285.1h12.8zM314.5 285.2h12.8zM314.5 285.2h12.8zM314.5 285.3h12.8zM314.5 285.4h12.8zM314.5 285.5h12.8zM314.5 285.6h12.8zM314.5 285.7h12.8zM314.5 285.7h12.8zM314.5 285.8h12.8zM314.5 285.9h12.8zM314.5 286h12.8zM314.5 286.1h12.8zM314.5 286.2h12.8zM314.5 286.3h12.8zM314.5 286.3h12.8zM314.5 286.4h12.8zM314.5 286.5h12.8zM314.5 286.6h12.8zM314.5 286.7h12.8zM314.5 286.8h12.8zM314.5 286.9h12.8zM314.5 286.9h12.8zM314.5 287h12.8zM314.5 287.1h12.8zM314.5 287.2h12.8zM314.5 287.3h12.8zM314.5 287.4h12.8zM314.5 287.4h12.8zM314.5 287.5h12.8zM314.5 287.6h12.8zM314.5 287.7h12.8zM314.5 287.8h12.8zM314.5 287.9h12.8zM314.5 288h12.8zM314.5 288h12.8zM314.5 288.1h12.8zM314.5 288.2h12.8zM314.5 288.3h12.8zM314.5 288.4h12.8zM314.5 288.5h12.8zM314.5 288.5h12.8zM314.5 288.6h12.8z"/>
<path d="M84.2 259.9h2.5zM84.3 260h2.4zM84.3 260.1h2.4zM84.3 260.2h2.4zM84.3 260.3h2.4zM84.3 260.3h2.4zM84.3 260.4h2.4zM84.3 260.5h2.4zM84.3 260.6h2.3zM84.4 260.7h2.2zM84.4 260.8h2.2zM84.4 260.9h2.2zM84.4 260.9h2.2zM84.4 261h2.2zM84.4 261.1h2.2zM84.4 261.2h2.1zM84.4 261.3h2.1zM84.4 261.4h2.1zM84.5 261.5h2zM84.5 261.5h2zM84.5 261.6h2zM84.5 261.7h2zM84.5 261.8h1.9zM84.5 261.9h1.9zM84.5 262h1.9zM84.5 262h1.9zM84.5 262.1h1.9zM84.6 262.2h1.8zM84.6 262.3h1.8zM84.6 262.4h1.8zM84.6 262.5h1.8zM84.6 262.6h1.8zM84.6 262.6h1.8zM84.6 262.7h1.8zM84.6 262.8h1.8zM84.6 262.9h1.8zM84.7 263h1.7zM84.7 263.1h1.6zM84.7 263.1h1.6zM84.7 263.2h1.6zM84.7 263.3h1.6zM84.7 263.4h1.6zM84.7 263.5h1.6zM84.7 263.6h1.6zM84.7 263.7h1.5zM84.8 263.7h1.4zM84.8 263.8h1.4zM84.8 263.9h1.3zM84.8 264h1.3zM84.9 264.1h1.1zM84.9 264.2h1.1zM84.9 264.2h1zM85 264.3h.9zM85 264.4h.9zM85.1 264.5h.8zM85.1 264.6h.8zM85.2 264.7h.6zM85.2 264.8h.6zM85.2 264.8h.5zM85.3 264.9h.4zM85.3 265h.4zM85.3 265.1h.3zM85.3 265.2h.3z"/>
<path d="M105.7 144.4h2.5zM105.8 144.4h2.4zM105.8 144.5h2.4zM105.8 144.6h2.4zM105.8 144.7h2.4zM105.8 144.8h2.4zM105.8 144.9h2.4zM105.8 144.9h2.4zM105.9 145h2.2zM105.9 145.1h2.2zM105.9 145.2h2.2zM105.9 145.3h2.2zM105.9 145.4h2.2zM105.9 145.5h2.2zM105.9 145.5h2.2zM106 145.6h2zM106 145.7h2zM106 145.8h2zM106 145.9h2zM106 146h2zM106 146h2zM106 146.1h2zM106 146.2h1.9zM106.1 146.3h1.8zM106.1 146.4h1.8zM106.1 146.5h1.8zM106.1 146.6h1.8zM106.1 146.6h1.8zM106.1 146.7h1.8zM106.1 146.8h1.8zM106.2 146.9h1.7zM106.2 147h1.7zM106.2 147.1h1.7zM106.2 147.2h1.7zM106.2 147.2h1.7zM106.2 147.3h1.7zM106.2 147.4h1.7zM106.3 147.5h1.5zM106.3 147.6h1.5zM106.3 147.7h1.5zM106.3 147.7h1.5zM106.3 147.8h1.5zM106.3 147.9h1.5zM106.3 148h1.5zM106.3 148.1h1.4zM106.3 148.2h1.4zM106.3 148.3h1.4zM106.4 148.3h1.2zM106.4 148.4h1.2zM106.5 148.5h1.1zM106.5 148.6h1zM106.5 148.7h1zM106.6 148.8h.8zM106.6 148.8h.8zM106.7 148.9h.7zM106.7 149h.7zM106.8 149.1h.6zM106.8 149.2h.6zM106.8 149.3h.5zM106.8 149.4h.5zM106.8 149.4h.4zM106.9 149.5h.3zM106.9 149.6h.3z"/>
</g>
<g fill="none" stroke="#000" stroke-width=".42">
<path d="M.5 .5v420zM.5 .5h594zM594.5 .5v420zM260.8 83.9v112.8zM107 129.9v20zM106.3 144.9l.7 5zM106.3 144.9l.7 .5zM107 145.4l.6-.5zM107.6 144.9l-.6 5zM85.7 199.9l-.3 65.5zM260.1 191.7l.7 5zM260.1 191.7l.7 .5z"/>
<path d="M260.8 192.2l.7-.5zM261.5 191.7l-.7 5zM129.4 221.7h81.3zM205.7 222.3l5-.6zM205.7 221l.5 .7zM205.7 221l5 .7zM206.2 221.7l-.5 .6zM310.8 221.7h145.6zM451.4 222.3l5-.6zM451.4 221l.5 .7zM451.4 221l5 .7zM451.9 221.7l-.5 .6z"/>
<path d="M84.8 260.4l.6 5zM84.8 260.4l.6 .5zM85.4 260.9l.7-.5zM86.1 260.4l-.7 5zM191.8 290.5h18.9zM205.7 291.1l5-.6zM205.7 289.8l.5 .7zM205.7 289.8l5 .7zM206.2 290.5l-.5 .6zM310.8 290.5h22zM327.8 291.1l5-.6zM327.8 289.8l.5 .7z"/>
<path d="M327.8 289.8l5 .7zM328.3 290.5l-.5 .6zM404.5 370.5h65zM404.5 375.5h65zM404.5 365.5h65zM404.5 390.5h65zM404.5 395.5h65zM544.5 380.5v15zM549.5 380.5v15zM404.5 400.5h65zM404.5 405.5h65zM404.5 410.5h65z"/>
<path d="M.5 420.5h594z"/>
</g>
<g fill="#000" stroke="#000" stroke-width=".42">
<path d="M106.4 145.1h.3zM106.4 145.2h.4zM106.4 145.3h.5zM106.4 145.4h.6zM106.4 145.5h.6zM106.5 145.5h.5zM106.5 145.6h.5zM106.5 145.7h.5zM106.5 145.8h.5zM106.5 145.9h.5zM106.5 146h.5zM106.5 146h.5zM106.6 146.1h.4zM106.6 146.2h.4zM106.6 146.3h.4zM106.6 146.4h.4zM106.6 146.5h.4zM106.6 146.6h.4zM106.6 146.6h.4zM106.6 146.7h.4zM106.7 146.8h.3zM106.7 146.9h.3zM106.7 147h.3zM106.7 147.1h.3zM106.7 147.2h.3zM106.7 147.2h.3zM106.7 147.3h.3zM106.8 147.4h.2zM106.8 147.5h.2zM106.8 147.6h.2zM106.8 147.7h.2zM106.8 147.7h.2zM106.8 147.8h.2zM106.8 147.9h.2z"/>
<path d="M107.4 145.1h.2zM107.3 145.2h.3zM107.2 145.3h.4zM107 145.4h.6zM107 145.5h.6zM107 145.5h.6zM107 145.6h.5zM107 145.7h.5zM107 145.8h.5zM107 145.9h.5zM107 146h.5zM107 146h.5zM107 146.1h.5zM107 146.2h.5zM107 146.3h.4zM107 146.4h.4zM107 146.5h.4zM107 146.6h.4zM107 146.6h.4zM107 146.7h.4zM107 146.8h.4zM107 146.9h.4zM107 147h.4zM107 147.1h.4zM107 147.2h.4zM107 147.2h.4zM107 147.3h.4zM107 147.4h.4zM107 147.5h.4zM107 147.6h.4zM107 147.7h.4zM107 147.7h.3zM107 147.8h.3zM107 147.9h.3zM107 148h.3zM107 148.1h.3zM107 148.2h.3zM107 148.3h.3zM107 148.3h.3zM107 148.4h.3z"/>
<path d="M260.2 191.9h.2zM260.2 192h.4zM260.2 192.1h.5zM260.2 192.2h.6zM260.2 192.3h.6zM260.3 192.4h.5zM260.3 192.4h.5zM260.3 192.5h.5zM260.3 192.6h.5zM260.3 192.7h.5zM260.3 192.8h.5zM260.3 192.9h.5zM260.3 193h.5zM260.3 193h.5zM260.3 193.1h.5zM260.3 193.2h.5zM260.3 193.3h.5zM260.3 193.4h.5zM260.3 193.5h.5zM260.3 193.5h.5zM260.4 193.6h.4zM260.4 193.7h.4zM260.4 193.8h.4zM260.4 193.9h.4zM260.4 194h.4zM260.4 194.1h.4zM260.4 194.1h.4zM260.5 194.2h.3zM260.5 194.3h.3zM260.5 194.4h.3zM260.5 194.5h.3zM260.5 194.6h.3zM260.5 194.6h.3zM260.5 194.7h.3z"/>
<path d="M261.1 191.9h.4zM261 192h.5zM260.9 192.1h.6zM260.8 192.2h.7zM260.8 192.3h.7zM260.8 192.4h.6zM260.8 192.4h.6zM260.8 192.5h.6zM260.8 192.6h.6zM260.8 192.7h.6zM260.8 192.8h.6zM260.8 192.9h.6zM260.8 193h.5zM260.8 193h.5zM260.8 193.1h.5zM260.8 193.2h.5zM260.8 193.3h.5zM260.8 193.4h.5zM260.8 193.5h.5zM260.8 193.5h.5zM260.8 193.6h.4zM260.8 193.7h.4zM260.8 193.8h.4zM260.8 193.9h.4zM260.8 194h.4zM260.8 194.1h.4zM260.8 194.1h.4zM260.8 194.2h.3zM260.8 194.3h.3zM260.8 194.4h.3zM260.8 194.5h.3zM260.8 194.6h.3zM260.8 194.6h.3zM260.8 194.7h.3zM260.8 194.8h.2zM260.8 194.9h.2zM260.8 195h.2zM260.8 195.1h.2zM260.8 195.2h.2zM260.8 195.2h.2zM260.8 195.3h.2zM260.8 195.4h.2z"/>
<path d="M205.8 221.1h.6zM205.9 221.1h1.1zM206 221.2h1.7zM206 221.3h2.3zM206.1 221.4h2.8zM206.2 221.5h3.3zM206.2 221.6h3.9z"/>
<path d="M206.2 221.7h4.5zM206.2 221.7h3.9zM206.2 221.8h3.3zM206.1 221.9h2.8zM206 222h2.3zM206 222.1h1.7zM205.9 222.2h1.1zM205.8 222.2h.6z"/>
<path d="M451.4 221.1h.6zM451.5 221.1h1.1zM451.6 221.2h1.7zM451.6 221.3h2.3zM451.7 221.4h2.8zM451.8 221.5h3.4zM451.9 221.6h3.9z"/>
<path d="M451.9 221.7h4.5zM451.9 221.7h3.9zM451.8 221.8h3.4zM451.7 221.9h2.8zM451.6 222h2.3zM451.6 222.1h1.7zM451.5 222.2h1.1zM451.4 222.2h.6z"/>
<path d="M84.9 260.7h.3zM84.9 260.8h.4zM84.9 260.9h.4zM84.9 260.9h.5zM84.9 261h.5zM84.9 261.1h.5zM85 261.2h.4zM85 261.3h.4zM85 261.4h.4zM85 261.5h.4zM85 261.5h.4zM85 261.6h.4zM85 261.7h.4zM85 261.8h.4zM85.1 261.9h.3zM85.1 262h.3zM85.1 262h.3zM85.1 262.1h.3zM85.1 262.2h.3zM85.1 262.3h.3zM85.1 262.4h.3zM85.1 262.5h.3zM85.1 262.6h.3zM85.2 262.6h.2zM85.2 262.7h.2zM85.2 262.8h.2zM85.2 262.9h.2zM85.2 263h.2zM85.2 263.1h.2zM85.2 263.1h.2zM85.2 263.2h.2z"/>
<path d="M85.8 260.7h.3zM85.7 260.8h.4zM85.6 260.9h.5zM85.4 260.9h.7zM85.4 261h.7zM85.4 261.1h.6zM85.4 261.2h.6zM85.4 261.3h.6zM85.4 261.4h.6zM85.4 261.5h.6zM85.4 261.5h.6zM85.4 261.6h.6zM85.4 261.7h.5zM85.4 261.8h.5zM85.4 261.9h.5zM85.4 262h.5zM85.4 262h.5zM85.4 262.1h.5zM85.4 262.2h.5zM85.4 262.3h.5zM85.4 262.4h.5zM85.4 262.5h.5zM85.4 262.6h.5zM85.4 262.6h.5zM85.4 262.7h.5zM85.4 262.8h.5zM85.4 262.9h.5zM85.4 263h.4zM85.4 263.1h.4zM85.4 263.1h.4zM85.4 263.2h.4zM85.4 263.3h.4zM85.4 263.4h.4zM85.4 263.5h.4zM85.4 263.6h.3zM85.4 263.7h.3zM85.4 263.7h.3zM85.4 263.8h.3zM85.4 263.9h.3zM85.4 264h.3zM85.4 264.1h.3zM85.4 264.2h.3z"/>
<path d="M205.8 289.9h.6zM205.9 290h1.1zM206 290.1h1.7zM206 290.2h2.3zM206.1 290.2h2.8zM206.2 290.3h3.3zM206.2 290.4h3.9z"/>
<path d="M206.2 290.5h4.5zM206.2 290.6h3.9zM206.2 290.7h3.2zM206.1 290.7h2.5zM206 290.8h1.9zM205.9 290.9h1.3zM205.8 291h.7z"/>
<path d="M327.9 289.9h.6zM328 290h1.1zM328.1 290.1h1.7zM328.1 290.2h2.3zM328.2 290.2h2.8zM328.3 290.3h3.3zM328.3 290.4h3.9z"/>
<path d="M328.3 290.5h4.5zM328.3 290.6h3.8zM328.3 290.7h3.2zM328.2 290.7h2.5zM328.1 290.8h1.9zM328 290.9h1.3zM327.9 291h.7z"/>
</g>
<g font-size="10.9">
<text x="60.5" y="9" transform="rotate(-180 60.5 9)">Э1</text>
<text x="89.9" y="172.7">Зарядное</text>
<text x="84.6" y="182.7">устройство</text>
<text x="236.6" y="224.5">Силовой блок</text>
<text x="494" y="224.5">DC/DC</text>
<text x="76.5" y="288.3">Аккумуляторный</text>
<text x="234.6" y="288.3">Стабилизатор</text>
<text x="372" y="288.3">Блок</text>
<text x="97.9" y="298.3">блок</text>
<text x="239.5" y="298.3">напряжения</text>
<text x="363.8" y="298.3">индикации</text>
<text x="524.5" y="371.5">Э1</text>
</g>
<g font-size="7.8">
<text x="88" y="82.3">Блок питания</text>
<text x="88" y="89.5">~220В / +24В</text>
<text x="314.5" y="287.1">+12В</text>
<text x="480.7" y="384.1">Блок автономного</text>
<text x="488" y="391">питания (v3)</text>
<text x="576.9" y="390.5">1:1</text>
</g>
<g font-size="5.4">
<text x="12.8" y="169.9" transform="rotate(-90 12.8 169.9)">Перв. примен.</text>
<text x="12.8" y="226.8" transform="rotate(-90 12.8 226.8)">Справ. !</text>
<text x="12.8" y="299.7" transform="rotate(-90 12.8 299.7)">Подп. и дата</text>
<text x="12.8" y="328.8" transform="rotate(-90 12.8 328.8)">Инв. ! дубл.</text>
<text x="12.8" y="354.6" transform="rotate(-90 12.8 354.6)">Взам. инв. !</text>
<text x="543.1" y="379.8">Лит.</text>
<text x="557.1" y="379.8">Масса</text>
<text x="572" y="379.8">Масштаб</text>
<text x="12.8" y="384.7" transform="rotate(-90 12.8 384.7)">Подп. и дата</text>
<text x="405" y="389.8">Разраб.</text>
<text x="425.2" y="384.8">! докум.</text>
<text x="447.6" y="384.8">Подп.</text>
<text x="405" y="394.8">Пров.</text>
<text x="422" y="394.8">Нагорный А.В.</text>
<text x="405" y="399.8">Т.контр.</text>
<text x="540.9" y="399.8">Лист</text>
<text x="561.9" y="399.8">Листов</text>
<text x="582.4" y="399.8">1</text>
<text x="12.8" y="413.8" transform="rotate(-90 12.8 413.8)">Инв. ! подл.</text>
<text x="405" y="409.8">Н.контр.</text>
<text x="7.5" y="415.5" transform="rotate(-90 7.5 415.5)">КОМПАС-3Dv23Учебнаяверсия©2024ООО&quot;АСКОН-Системыпроектирования&quot;, Россия. Всеправазащищены.</text>
<text x="8.5" y="419.8">Недлякоммерческогоиспользования</text>
<text x="405" y="414.8">Утв.</text>
<text x="480" y="419.8">Копировал</text>
<text x="550" y="419.8">Формат</text>
<text x="570" y="419.8">A2</text>
</g>
<g font-size="5.3">
<text x="405.1" y="384.8">Изм.</text>
<text x="412.1" y="384.8">Лист</text>
<text x="422" y="389.8">Советников М.М.</text>
<text x="460.1" y="384.8">Дата</text>
</g>
<text font-size="4" x="481.9" y="397.7">Схема электрическая структурная</text>
</svg>
